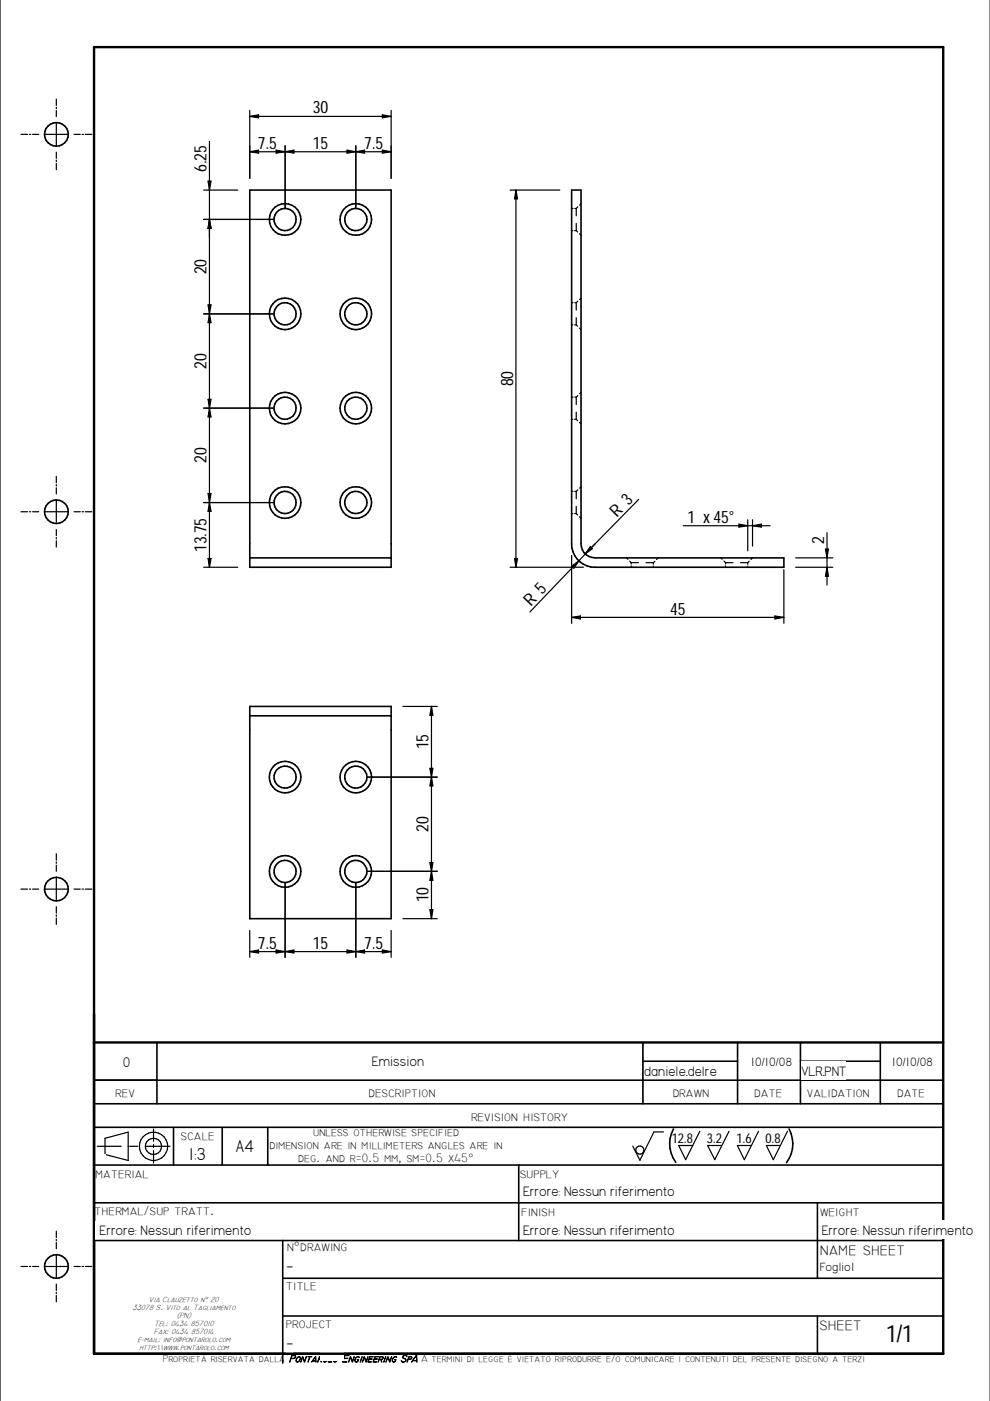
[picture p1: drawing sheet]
<svg xmlns="http://www.w3.org/2000/svg" width="210mm" height="297mm" viewBox="0 0 210 297" stroke-linecap="round" stroke-linejoin="round" font-family="sans-serif">
<g fill="none" stroke="#000" stroke-width=".34">
<path d="M0 0v297M36.8 239v8M59.9 263v26"/>
<circle cx="12" cy="28.5" r="2.5"/>
<circle cx="12" cy="108.5" r="2.5"/>
<circle cx="12" cy="188.5" r="2.5"/>
<circle cx="12" cy="268.5" r="2.5"/>
</g>
<path d="M19.9 10h180.1v277h-180.1z" fill="none" stroke="#000" stroke-width=".51"/>
<g fill="none" stroke="#000" stroke-width=".25">
<path d="M4.4 28.5h1.4M6.2 28.5h.3M6.9 28.5h1.3M9.4 28.5h5.1M11.9 21v1.4M11.9 22.7v.3M11.9 23.4v1.3M11.9 32.3v1.3M11.9 34v.2M11.9 34.6v1.4M11.9 26v5M15.7 28.5h1.3"/>
<path d="M17.4 28.5h.3M18.1 28.5h1.4M4.4 108.5h1.4M6.2 108.5h.3M6.9 108.5h1.3M9.4 108.5h5.1M11.9 101v1.4M11.9 102.7v.3M11.9 103.4v1.3M11.9 112.3v1.3M11.9 114v.3M11.9 114.6v1.4"/>
<path d="M11.9 106v5M15.7 108.5h1.3M17.4 108.5h.3M18.1 108.5h1.4M4.4 188.5h1.4M6.2 188.5h.3M6.9 188.5h1.3M9.4 188.5h5.1M11.9 181v1.4M11.9 182.8v.2M11.9 183.4v1.3M11.9 192.2v1.4"/>
<path d="M11.9 194v.3M11.9 194.6v1.4M11.9 186v5M15.7 188.5h1.3M17.4 188.5h.3M18.1 188.5h1.4M32.6 239.4v2.6M20.6 243h5.1M22.3 241.3l4.9-1.3v6l-4.9-1.2zM27.5 243h1.7M31 243h5M32.6 242.7v.6"/>
<path d="M32.6 244v2.6M4.4 268.5h1.4M6.2 268.5h.3M6.9 268.5h1.3M9.4 268.5h5.1M11.9 261v1.4M11.9 262.8v.3M11.9 263.4v1.4M11.9 272.2v1.4M11.9 274v.3M11.9 274.7v1.3M11.9 266v5"/>
<path d="M15.7 268.5h1.3M17.4 268.5h.3M18.1 268.5h1.4"/>
<circle cx="32.5" cy="243.1" r="1.71"/>
<circle cx="32.6" cy="243" r="2.99"/>
</g>
<path d="M134.2 240h6.5v6h-6.5z" fill="#fff"/>
<g fill="none" stroke="#000" stroke-width=".25">
<path d="M140.7 240h-2.1l-2.9 6-1.5-3"/>
<circle cx="135.7" cy="243.8" r=".86"/>
</g>
<path d="M19.9 234h180.1" fill="none" stroke="#000" stroke-width=".34"/>
<path d="M142.5 239.9h5.9v6h-5.9z" fill="#fff"/>
<path d="M148.4 239.9l-3 6-1.5-3h3" fill="none" stroke="#000" stroke-width=".25"/>
<path d="M149.9 239.9h4.7v6h-4.7z" fill="#fff"/>
<path d="M154.6 239.9l-3 6-1.6-3h3" fill="none" stroke="#000" stroke-width=".25"/>
<path d="M156.1 239.9h4.7v6h-4.7z" fill="#fff"/>
<path d="M160.8 239.9l-3 6-1.5-3h3" fill="none" stroke="#000" stroke-width=".25"/>
<path d="M162.3 239.9h4.7v6h-4.7z" fill="#fff"/>
<path d="M167 239.9l-3 6-1.5-3h3" fill="none" stroke="#000" stroke-width=".25"/>
<path d="M142.8 239.4a6.6 6.6 0 0 0 .5 7.1M167.3 239.4a6.6 6.6 0 0 1-.5 7.1" fill="none" stroke="#000" stroke-width=".34"/>
<g fill="#fff">
<path d="M67.9 286.1h5v2.5h-5z"/>
<path d="M50 240.5h3.8v4.9h-3.8z"/>
</g>
<path d="M19.9 215v72" fill="none" stroke="#000" stroke-width=".51"/>
<path d="M200 237v50" fill="none" stroke="#000" stroke-width=".34"/>
<g fill="#fff">
<path d="M21.5 244.7h.9v4h-.9z"/>
<path d="M60.7 273.9h1v5h-1z"/>
<path d="M60.7 281.9h1.5v5h-1.5z"/>
<path d="M40 242.1h3.7v5h-3.7z"/>
<path d="M159.2 223.4h8.7v3.4h-8.7z"/>
</g>
<path d="M19.9 287h180.1" fill="none" stroke="#000" stroke-width=".51"/>
<path d="M110.1 250.7h32.9v3.9h-32.9z" fill="#fff"/>
<path d="M19.9 229h180.1M33.3 221v13M136.3 221v13M156.4 221v13M169.7 221v13M186.6 221v13" fill="none" stroke="#000" stroke-width=".34"/>
<path d="M19.9 221h180.1" fill="none" stroke="#000" stroke-width=".51"/>
<path d="M110.1 258.9h32.9v4h-32.9z" fill="#fff"/>
<path d="M47.1 239v8M56.8 239v8" fill="none" stroke="#000" stroke-width=".34"/>
<path d="M173.4 258.7h33v4h-33z" fill="#fff"/>
<path d="M136.3 225h20.1M169.7 225h16.9" fill="none" stroke="#000" stroke-width=".34"/>
<g fill="#fff">
<path d="M169.9 225h9.6v4.1h-9.6z"/>
<path d="M78.9 223.1h11.1v4h-11.1z"/>
<path d="M20.3 258.8h33v4h-33z"/>
</g>
<path d="M19.9 229h13.5M19.9 239h180.1M19.9 247h90.1M19.9 263h153.4" fill="none" stroke="#000" stroke-width=".34"/>
<path d="M173.8 266.9h17.6v3.5h-17.6z" fill="#fff"/>
<path d="M59.9 271h113.4M59.9 279h140.1" fill="none" stroke="#000" stroke-width=".34"/>
<path d="M60.7 265.7h1.5v5h-1.5z" fill="#fff"/>
<path d="M173.3 279v8" fill="none" stroke="#000" stroke-width=".34"/>
<g fill="#fff">
<path d="M187.9 279.4h7v6.9h-7z"/>
<path d="M189.1 223.4h8.7v3.5h-8.7z"/>
</g>
<path d="M19.9 255h153.4M173.3 255v16h26.7M173.3 255h26.7M200 247h-90v16M173.3 263h26.7" fill="none" stroke="#000" stroke-width=".34"/>
<g fill="#fff">
<path d="M21 250.5h.9v4h-.9z"/>
<path d="M26 223.3h1.7v4h-1.7z"/>
</g>
<g fill="none" stroke="#000" stroke-width=".34">
<path d="M53 40.3h29.9v80h-29.9zM121.2 40.3h2v75a2.92 2.92 0 0 0 3 3h40v2h-40a4.9 4.9 0 0 1-5-5zM53 118.3h29.9M53 151.8h29.9M53 149.8h29.9v45h-29.9z"/>
<circle cx="60.4" cy="46.5" r="3.4"/>
<circle cx="60.5" cy="46.5" r="2.35"/>
<circle cx="75.4" cy="46.5" r="3.4"/>
<circle cx="75.4" cy="46.5" r="2.35"/>
<circle cx="60.4" cy="66.5" r="3.4"/>
<circle cx="60.5" cy="66.5" r="2.35"/>
<circle cx="75.4" cy="66.5" r="3.3"/>
<circle cx="75.4" cy="66.5" r="2.35"/>
<circle cx="60.4" cy="86.5" r="3.4"/>
<circle cx="60.5" cy="86.6" r="2.35"/>
<circle cx="75.4" cy="86.6" r="2.35"/>
<circle cx="75.4" cy="86.5" r="3.3"/>
<circle cx="60.4" cy="106.5" r="2.35"/>
<circle cx="60.4" cy="106.5" r="3.4"/>
<circle cx="75.4" cy="106.5" r="3.4"/>
<circle cx="75.4" cy="106.5" r="2.36"/>
<circle cx="60.4" cy="164.8" r="3.4"/>
<circle cx="60.5" cy="164.7" r="2.35"/>
<circle cx="75.4" cy="164.7" r="2.35"/>
<circle cx="75.4" cy="164.8" r="3.3"/>
<circle cx="60.4" cy="184.8" r="3.4"/>
<circle cx="60.5" cy="184.8" r="2.35"/>
<circle cx="75.4" cy="184.8" r="3.4"/>
<circle cx="75.4" cy="184.8" r="2.35"/>
</g>
<g fill="none" stroke="#000" stroke-width=".25">
<path d="M108.2 40.3h10.5M121.2 44.2h.3M121.2 48.9h.3M121.8 48.9h.4M121.9 44.2h.3M122.2 48.9l.3 .3M122.2 44.2v1.6M122.2 47.4v1.5M122.5 43.9l-.3 .3M122.9 49.6l.3 .3M123.2 43.2l-.3 .3M121.2 64.2h.3"/>
<path d="M121.2 68.9h.3M121.8 68.9h.4M121.9 64.2h.3M122.2 68.9l.3 .3M122.2 64.2v1.5M122.2 67.4v1.5M122.5 63.8l-.3 .4M122.9 69.6l.3 .3M123.2 63.2l-.3 .3M121.2 84.2h.3M121.2 88.9h.3M121.8 88.9h.4"/>
<path d="M121.9 84.2h.3M122.2 88.9l.3 .3M122.2 84.2v1.6M122.2 87.4v1.5M122.5 83.9l-.3 .3M122.9 89.5l.3 .4M123.2 83.2l-.3 .3M121.2 104.2h.3M121.2 108.9h.3M121.8 108.9h.4M121.9 104.2h.3M122.2 108.9l.3 .3"/>
<path d="M122.2 104.2v1.5M122.2 107.4v1.5M122.5 103.8l-.3 .4M122.9 109.6l.3 .3M123.2 103.2l-.3 .3M132.8 118.3l.3 .3M133.5 119l.3 .3M133.8 119.3v.3M133.8 120v.3M133.8 119.3h1.6M137 119.3h1.5M138.5 119.3v.3"/>
<path d="M138.9 119l-.4 .3M139.5 118.3l-.3 .3M152.8 118.3l.3 .3M153.5 119l.3 .3M153.8 119.3v.3M153.8 120v.3M153.8 119.3h1.6M157 119.3h1.5M158.5 119.3v.3M158.8 119l-.3 .3M159.6 118.3l-.4 .3M108.2 120.3h15.5"/>
<path d="M138.5 120v.3M158.5 120v.3"/>
</g>
<path d="M105.8 77.8h3.4v5h-3.4z" fill="#fff"/>
<path d="M109.4 40.3v80M109.4 40.3l.3 1.9h-.6zM109.1 118.4h.6l-.3 1.9zM121.2 117.8v14.4M166.2 120.8v11.4" fill="none" stroke="#000" stroke-width=".25"/>
<path d="M109.4 40.3l.3 1.9h-.6zM109.1 118.4h.6l-.3 1.9z" fill="#000"/>
<path d="M141.2 127.3h4.9v3.4h-4.9z" fill="#fff"/>
<path d="M168.7 118.3h7.9M121.2 130.9l1.9-.3v.6zM121.2 130.9h45M164.3 130.6l1.9 .3-1.9 .3zM168.7 120.3h7.9" fill="none" stroke="#000" stroke-width=".25"/>
<path d="M121.2 130.9l1.9-.3v.6zM164.3 130.6l1.9 .3-1.9 .3z" fill="#000"/>
<path d="M171.8 112.9h3.3v3.4h-3.3z" fill="#fff"/>
<path d="M175 116.4h.6l-.3 1.9zM175.3 112.9v11.1M175.3 120.3l.3 1.9h-.6z" fill="none" stroke="#000" stroke-width=".25"/>
<path d="M175 116.4h.6l-.3 1.9zM175.3 120.3l.3 1.9h-.6z" fill="#000"/>
<path d="M132.9 103.4l2.4 2.3-4.8 5-2.4-2.4z" fill-rule="evenodd" fill="#fff"/>
<path d="M125.2 115.9l.4 .4-1.5 1.1zM135.4 105.9l-11.3 11.5" fill="none" stroke="#000" stroke-width=".25"/>
<path d="M125.2 115.9l.4 .4-1.5 1.1z" fill="#000"/>
<path d="M114.6 122.3l2.4 2.4-4.8 4.9-2.4-2.3z" fill-rule="evenodd" fill="#fff"/>
<path d="M53 23.4v14.4M82.9 23.4v14.4M126.2 115.3l-13.8 14.5M121.2 120.1l1.5-1.2-1 1.6z" fill="none" stroke="#000" stroke-width=".25"/>
<path d="M121.2 120.1l1.5-1.2-1 1.6z" fill="#000"/>
<path d="M65.5 21.1h4.9v3.4h-4.9z" fill="#fff"/>
<path d="M53 24.7l1.8-.4v.7zM53 30.9v6.9M53 24.7h29.9M60.5 30.9v13.1M81.1 24.3l1.8 .4-1.8 .3z" fill="none" stroke="#000" stroke-width=".25"/>
<path d="M53 24.7l1.8-.4v.7zM81.1 24.3l1.8 .4-1.8 .3z" fill="#000"/>
<path d="M53.8 28.6h5.8v3.4h-5.8z" fill="#fff"/>
<path d="M53 32.2l1.8-.4v.7zM53 32.2h7.5M58.5 31.8l2 .4-2 .3zM60.5 30.9v13.1M75.4 30.9v13.1" fill="none" stroke="#000" stroke-width=".25"/>
<path d="M53 32.2l1.8-.4v.7zM58.5 31.8l2 .4-2 .3z" fill="#000"/>
<path d="M65.5 28.6h4.9v3.4h-4.9z" fill="#fff"/>
<path d="M60.5 32.2l1.8-.4v.7zM60.5 32.2h14.9M73.6 31.8l1.8 .4-1.8 .3zM75.4 30.9v13.1M82.9 30.9v6.9" fill="none" stroke="#000" stroke-width=".25"/>
<path d="M60.5 32.2l1.8-.4v.7zM73.6 31.8l1.8 .4-1.8 .3z" fill="#000"/>
<path d="M76.3 28.6h5.7v3.4h-5.7z" fill="#fff"/>
<path d="M75.4 32.2l1.9-.4v.7zM75.4 32.2h7.5M81.1 31.8l1.8 .4-1.8 .3zM43.2 40.3h7.2M43.2 46.5h14.8" fill="none" stroke="#000" stroke-width=".25"/>
<path d="M75.4 32.2l1.9-.4v.7zM81.1 31.8l1.8 .4-1.8 .3z" fill="#000"/>
<path d="M40.9 30h3.3v7.3h-3.3z" fill="#fff"/>
<path d="M44.1 38.4h.6l-.3 1.9zM44.4 30v20.3M43.2 46.5h14.8M44.4 46.5l.3 1.9h-.6zM43.2 66.5h14.8" fill="none" stroke="#000" stroke-width=".25"/>
<path d="M44.1 38.4h.6l-.3 1.9zM44.4 46.5l.3 1.9h-.6z" fill="#000"/>
<path d="M40.9 54.1h3.3v4.9h-3.3z" fill="#fff"/>
<path d="M44.4 46.5v20M44.4 46.5l.3 1.9h-.6zM43.2 66.5h14.8M44.1 64.6h.6l-.3 1.9zM43.2 86.5h14.8" fill="none" stroke="#000" stroke-width=".25"/>
<path d="M44.4 46.5l.3 1.9h-.6zM44.1 64.6h.6l-.3 1.9z" fill="#000"/>
<path d="M40.9 74.1h3.3v4.9h-3.3z" fill="#fff"/>
<path d="M44.4 66.5v20M44.4 66.5l.3 1.9h-.6zM43.2 86.5h14.8M44.1 84.7h.6l-.3 1.8zM43.2 106.6h14.8" fill="none" stroke="#000" stroke-width=".25"/>
<path d="M44.4 66.5l.3 1.9h-.6zM44.1 84.7h.6l-.3 1.8z" fill="#000"/>
<path d="M40.9 94.1h3.3v4.9h-3.3z" fill="#fff"/>
<path d="M44.4 86.5v20.1M44.4 86.5l.3 1.9h-.6zM43.2 106.6h14.8M44.1 104.6h.6l-.3 2zM43.2 120.3h7.2" fill="none" stroke="#000" stroke-width=".25"/>
<path d="M44.4 86.5l.3 1.9h-.6zM44.1 104.6h.6l-.3 2z" fill="#000"/>
<path d="M40.9 109h3.3v8.9h-3.3z" fill="#fff"/>
<path d="M44.1 118.4h.6l-.3 1.9zM44.4 106.6v13.7M44.4 106.6l.3 1.8h-.6zM53 197.3v5.7M60.5 187.2v15.8" fill="none" stroke="#000" stroke-width=".25"/>
<path d="M44.4 106.6l.3 1.8h-.6zM44.1 118.4h.6l-.3 1.9z" fill="#000"/>
<path d="M53.8 198.2h5.8v3.3h-5.8z" fill="#fff"/>
<path d="M60.5 187.2v15.8M75.4 187.2v15.8M53 201.8l1.8-.4v.7zM53 201.8h7.5M58.5 201.4l2 .4-2 .3z" fill="none" stroke="#000" stroke-width=".25"/>
<path d="M53 201.8l1.8-.4v.7zM58.5 201.4l2 .4-2 .3z" fill="#000"/>
<path d="M65.5 198.2h4.9v3.3h-4.9z" fill="#fff"/>
<path d="M75.4 187.2v15.8M82.9 197.3v5.7M60.5 201.8l1.8-.4v.7zM60.5 201.8h14.9M73.6 201.4l1.8 .4-1.8 .3z" fill="none" stroke="#000" stroke-width=".25"/>
<path d="M60.5 201.8l1.8-.4v.7zM73.6 201.4l1.8 .4-1.8 .3z" fill="#000"/>
<path d="M76.3 198.2h5.7v3.3h-5.7z" fill="#fff"/>
<path d="M77.9 184.7h14.8M85.4 194.8h7.3M75.4 201.8l1.9-.4v.7zM75.4 201.8h7.5M81.1 201.4l1.8 .4-1.8 .3z" fill="none" stroke="#000" stroke-width=".25"/>
<path d="M75.4 201.8l1.9-.4v.7zM81.1 201.4l1.8 .4-1.8 .3z" fill="#000"/>
<path d="M87.9 187.3h3.4v4.9h-3.4z" fill="#fff"/>
<path d="M77.9 164.8h14.8M77.9 184.7h14.8M91.1 192.9h.7l-.3 1.9zM91.5 184.7l.3 1.9h-.7zM91.5 184.7v10.1" fill="none" stroke="#000" stroke-width=".25"/>
<path d="M91.1 192.9h.7l-.3 1.9zM91.5 184.7l.3 1.9h-.7z" fill="#000"/>
<path d="M87.9 172.3h3.4v4.9h-3.4z" fill="#fff"/>
<path d="M85.4 149.8h7.3M77.9 164.8h14.8M91.5 164.8l.3 1.8h-.7zM91.5 164.8v19.9M91.1 182.9h.7l-.3 1.8z" fill="none" stroke="#000" stroke-width=".25"/>
<path d="M91.5 164.8l.3 1.8h-.7zM91.1 182.9h.7l-.3 1.8z" fill="#000"/>
<path d="M87.9 154.8h3.4v4.9h-3.4z" fill="#fff"/>
<path d="M158.5 110.2v6.6M159.6 110.2v5.6M91.5 149.8l.3 1.8h-.7zM91.5 149.8v15M91.1 162.9h.7l-.3 1.9z" fill="none" stroke="#000" stroke-width=".25"/>
<path d="M91.5 149.8l.3 1.8h-.7zM91.1 162.9h.7l-.3 1.9z" fill="#000"/>
<path d="M144.9 107.9h11.8v3.4h-11.8z" fill="#fff"/>
<path d="M144.9 111.5h18.4M156.7 111.1l1.8 .4-1.8 .3zM159.6 111.5l1.8-.4v.7z" fill="none" stroke="#000" stroke-width=".25"/>
<path d="M156.7 111.1l1.8 .4-1.8 .3zM159.6 111.5l1.8-.4v.7z" fill="#000"/>
<text font-size="5" x="187.9" y="284.6">1/1</text>
<g font-size="4.1">
<text x="40" y="245.9">1:3</text>
<text x="50" y="244.2">A4</text>
<text x="60.7" y="269.5">-</text>
<text x="60.7" y="285.7">-</text>
</g>
<g font-size="3.6">
<text x="66.3" y="24">30</text>
<text x="54.7" y="31.5">7.5</text>
<text x="66.3" y="31.5">15</text>
<text x="77.2" y="31.5">7.5</text>
<text x="43.8" y="36.4" transform="rotate(-90 43.8 36.4)">6.25</text>
<text x="43.8" y="58.1" transform="rotate(-90 43.8 58.1)">20</text>
<text x="43.8" y="78.1" transform="rotate(-90 43.8 78.1)">20</text>
<text x="108.8" y="81.9" transform="rotate(-90 108.8 81.9)">80</text>
<text x="43.8" y="98.1" transform="rotate(-90 43.8 98.1)">20</text>
<text x="130.8" y="109.7" transform="rotate(-46 130.8 109.7)">R 3</text>
<text x="145.8" y="110.8">1 x 45°</text>
<text x="43.8" y="117" transform="rotate(-90 43.8 117)">13.75</text>
<text x="174.7" y="115.4" transform="rotate(-90 174.7 115.4)">2</text>
<text x="112.5" y="128.7" transform="rotate(-46 112.5 128.7)">R 5</text>
<text x="142.1" y="130.3">45</text>
<text x="90.8" y="158.8" transform="rotate(-90 90.8 158.8)">15</text>
<text x="90.8" y="176.4" transform="rotate(-90 90.8 176.4)">20</text>
<text x="90.8" y="191.3" transform="rotate(-90 90.8 191.3)">10</text>
<text x="54.7" y="201.1">7.5</text>
<text x="66.3" y="201.1">15</text>
<text x="77.2" y="201.1">7.5</text>
<text x="173.9" y="266">name sheet</text>
<text x="173.8" y="282">sheet</text>
</g>
<g font-size="3.3">
<text x="26" y="226.3">0</text>
<text x="78.9" y="226.1">Emission</text>
<text x="136.6" y="228">daniele.delre</text>
<text x="169.9" y="228">VLR.PNT</text>
<text x="110.9" y="253.6">Errore: Nessun riferimento</text>
<text x="21.1" y="261.8">Errore: Nessun riferimento</text>
<text x="110.9" y="261.9">Errore: Nessun riferimento</text>
<text x="174.2" y="261.7">Errore: Nessun riferimento</text>
</g>
<g font-size="2.9">
<text x="159.2" y="226">10/10/08</text>
<text x="189.1" y="226.1">10/10/08</text>
<text x="24.4" y="232.5">rev</text>
<text x="78.1" y="232.5">description</text>
<text x="142.6" y="232.5">drawn</text>
<text x="159.9" y="232.5">date</text>
<text x="171.1" y="232.5">validation</text>
<text x="190.2" y="232.5">date</text>
<text x="99.9" y="237.6">revision history</text>
<text x="38.4" y="241.6">scale</text>
<text x="142.5" y="242.4">12.8</text>
<text x="149.9" y="242.4">3.2</text>
<text x="156.1" y="242.4">1.6</text>
<text x="162.3" y="242.4">0.8</text>
<text x="20.2" y="249.8">material</text>
<text x="110.3" y="249.7">supply</text>
<text x="20.1" y="257.6">thermal/sup tratt.</text>
<text x="110.5" y="257.7">finish</text>
<text x="173.9" y="257.7">weight</text>
<text x="60.9" y="265.2">n°drawing</text>
<text x="173.8" y="269.5">Foglio1</text>
<text x="60.7" y="273.4">title</text>
<text x="60.6" y="281.5">project</text>
</g>
<g font-size="2.6">
<text x="57.1" y="243.7">dimension are in millimeters angles are in</text>
<text x="66.4" y="240.9">unless otherwise specified</text>
<text x="63.2" y="246.4">deg. and r=0.5 mm, sm=0.5 x45°</text>
</g>
<text font-size="2.3" x="61.3" y="288.8">Pontarolo Engineering SpA A termini di legge è vietato riprodurre e/o comunicare i contenuti del presente disegno a terzi</text>
<text font-size="2.1" x="34.5" y="288.8">Proprietà riservata dalla</text>
<g font-size="1.7">
<text x="28.1" y="277.7">33078 S. Vito al Tagliamento</text>
<text x="31.6" y="276.1">Via Clauzetto n° 20</text>
<text x="32.7" y="281.1">Tel: 0434 857010</text>
<text x="37.5" y="279.4">(PN)</text>
<text x="29.2" y="284.5">e−mail: info@pontarolo.com</text>
<text x="29.5" y="286.2">http:\\www.pontarolo.com</text>
<text x="32.6" y="282.8">Fax: 0434 857014</text>
</g>
</svg>
